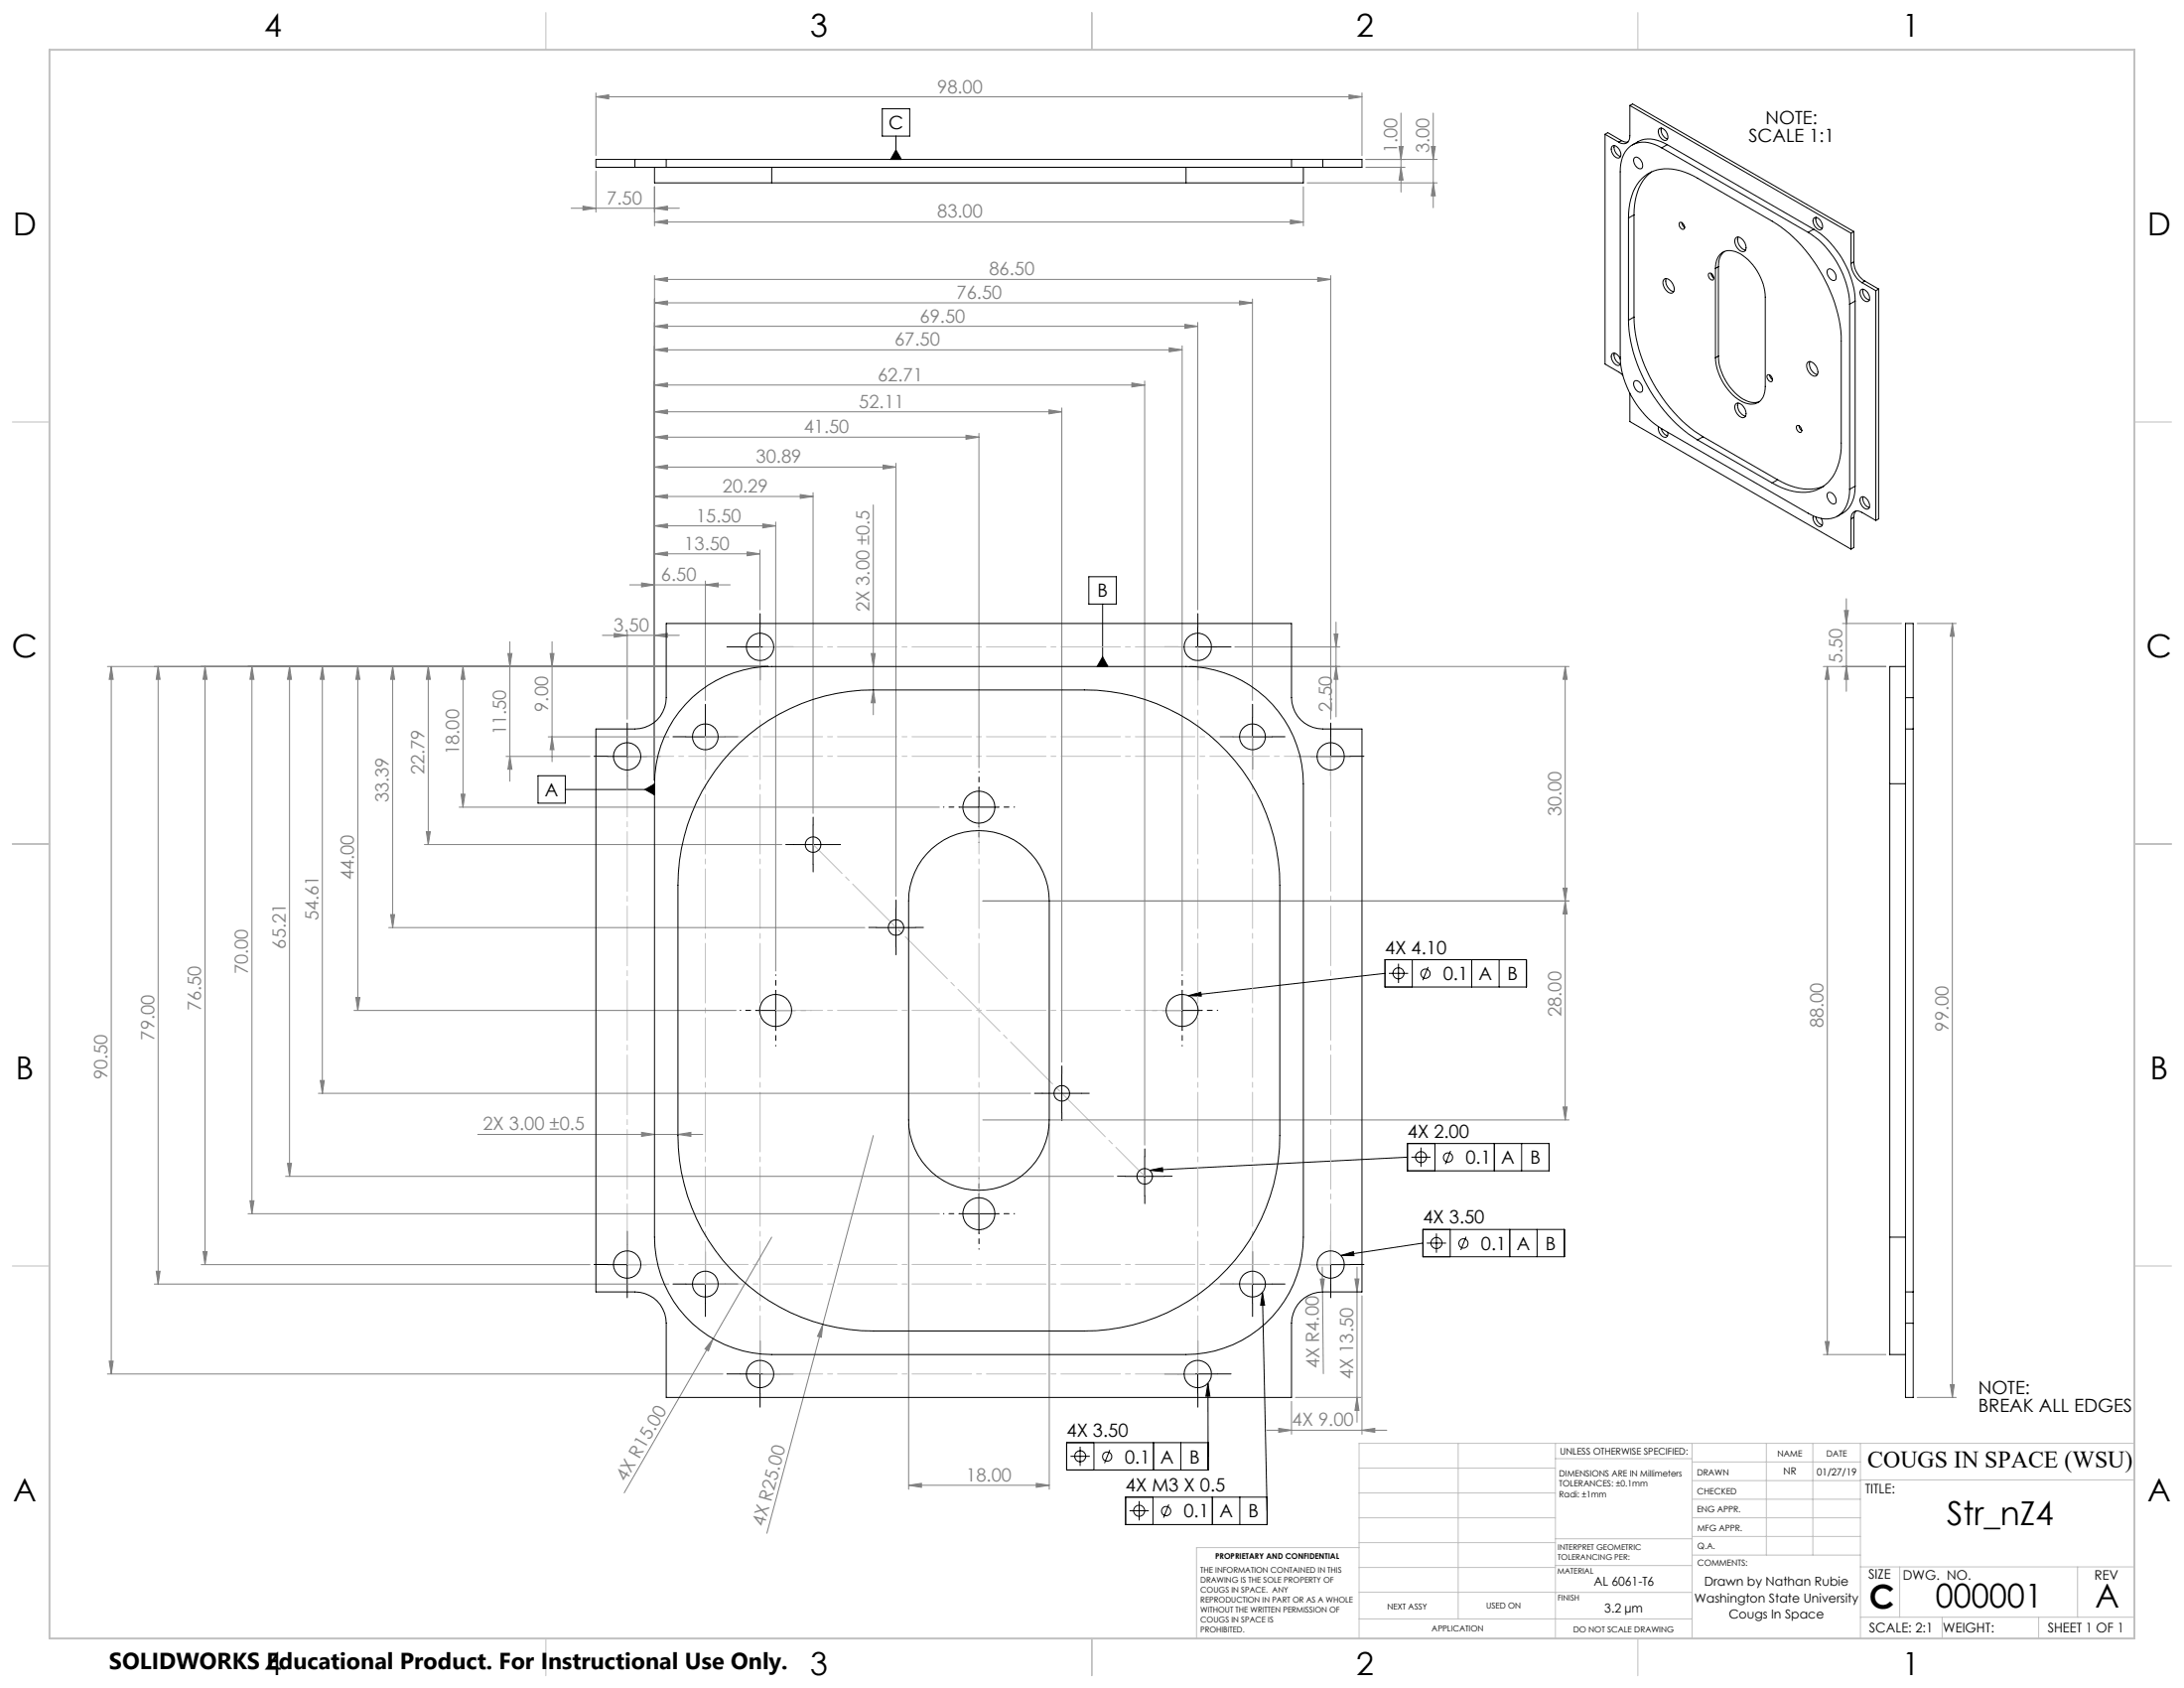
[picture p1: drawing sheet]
<svg xmlns="http://www.w3.org/2000/svg" width="559mm" height="432mm" viewBox="0 0 559 432" stroke-linecap="round" stroke-linejoin="round" font-family="sans-serif">
<g fill="none" stroke="#000" stroke-width=".25">
<path d="M225.7 27.8h7.1v7h-7.1zM229.2 38.3l1.4 2.5h-2.7zM229.2 34.8v6M278.6 147.5h7v7h-7zM282.1 154.5v16M189.5 165.5h10M194.5 160.5v10M282.1 168l1.4 2.5h-2.8zM301.4 165.5h10.1M306.5 160.5v10M137.7 198.4h6.9v7.1h-6.9zM155.5 193.5h10"/>
<path d="M160.5 188.5v10M175.5 188.5h10M180.5 183.5v10M315.5 188.5h10M320.5 183.5v10M335.5 193.5h10M340.5 188.5v10M144.6 202h22.9M165 202l2.5-1.4v2.7zM203 216h10M208 211.1v10M245.5 206.5h10"/>
<path d="M250.5 201.5v10M224.3 237.3h9.9M229.2 232.3v10M193.5 258.5h9.9M198.5 253.5v10M297.5 258.5h10M302.5 253.5v10M304 254.7l3.2-.9 .2 1zM354.4 245.5h36.2v7h-36.2zM354.4 249l-50.4 5.7M355.4 249h4.9M357.8 246.5v5"/>
<path d="M361.4 245.5v7M365.4 247.4l-1.4 3.4M376.6 245.5v7M383.6 245.5v7M266.7 279.7h10M271.7 274.7v10M292.9 295.9v10M294.2 299.4l3.2-.7 .1 1zM360.1 292.5h36.2v7h-36.2zM360.1 296l-65.9 3.4M361.1 296h4.9M363.6 293.5v5"/>
<path d="M367.1 292.5v7M371.2 294.4l-1.4 3.4M382.3 292.5v7M389.3 292.5v7M160.5 318.5v10M245.5 310.5h10M250.5 305.5v10M287.9 300.9h10M340.5 318.5v10M364.1 314.5h36.2v7h-36.2zM364.1 318l-21 3.2M365.1 318h4.9"/>
<path d="M367.5 315.5v5M371.1 314.5v7M375.1 316.4l-1.3 3.4M386.3 314.5v7M393.3 314.5v7M155.5 323.5h10M175.5 328.5h10M180.5 323.5v10M315.5 328.5h10M320.5 323.5v10M323 330.6l.6 3.3h-1.1zM323 330.6l1.2 55.9"/>
<path d="M335.5 323.5h10M343.1 321.2l3.2-1 .1 1zM189.5 351.5h10M194.5 346.5v10M301.4 351.5h10.1M306.5 346.5v10M309.1 353.8l.5 3.4h-1.1zM309.1 353.8v18.7M272.9 369h36.2v7h-36.2zM273.9 372.5h4.9M276.4 370.1v4.9M279.9 369v7"/>
<path d="M284 370.9l-1.4 3.4M295.1 369v7M302.1 369v7M288 383h36.2v7h-36.2zM289 386.5h4.9M291.5 384v4.9M295 383v7M299 384.8l-1.3 3.4M310.2 383v7M317.2 383v7"/>
<circle cx="357.8" cy="249" r="1.42"/>
<circle cx="364.7" cy="249.1" r="1.18"/>
<circle cx="363.6" cy="296" r="1.41"/>
<circle cx="370.5" cy="296.1" r="1.19"/>
<circle cx="367.5" cy="318" r="1.41"/>
<circle cx="374.4" cy="318.1" r="1.19"/>
<circle cx="276.4" cy="372.5" r="1.41"/>
<circle cx="283.3" cy="372.6" r="1.19"/>
<circle cx="291.5" cy="386.5" r="1.42"/>
<circle cx="298.4" cy="386.5" r="1.18"/>
</g>
<g fill="none" stroke="#808080" stroke-width=".25">
<path d="M152.5 24.8l3.3-.5v1zM152.5 23.8v16M152.5 24.8h196M345.2 24.3l3.3 .5-3.3 .5zM348.5 23.8v16M358 37.5h1l-.5 3.3zM358.5 28.9v20.2M366.2 37.5h1l-.5 3.3zM366.7 28.9v24.2M146.1 53.3h27.7M149.2 52.7l3.3 .6-3.3 .5zM152.5 43.8v10.5"/>
<path d="M167.5 56.8l3.3-.5v1zM167.5 53.3l3.3-.6v1.1zM167.5 47.8v10M167.5 56.8h166M330.2 56.3l3.3 .5-3.3 .5zM333.5 47.8v10M334.5 46.8h33.2M349.5 42.8h10M358.5 42.8l.5 3.3h-1zM366.7 46.8l.5 3.3h-1zM367.7 40.8h-18.2M167.5 77.5l3.3-.5v1z"/>
<path d="M167.5 71.5l3.3-.5v1zM167.5 70.5v129M167.5 77.5h153M167.5 71.5h173M317.1 77l3.4 .5-3.4 .5zM320.5 76.5v102.7M337.1 71l3.4 .5-3.4 .5zM340.5 70.5v113.5M167.5 98.5l3.3-.5v1zM167.5 89.5l3.3-.5v1zM167.5 83.5l3.3-.5v1zM167.5 98.5h125.4"/>
<path d="M167.5 89.5h135M167.5 83.5h139M289.6 98l3.3 .5-3.3 .5zM292.9 97.5v195.4M299.2 89l3.3 .5-3.3 .5zM302.5 88.5v159.9M303.2 83l3.3 .5-3.3 .5zM306.5 82.5v73.5M167.5 119.5l3.3-.5v1zM167.5 111.8l3.3-.5v1.1zM167.5 105.3l3.3-.5v1.1zM167.5 119.5h61.7"/>
<path d="M167.5 111.8h83M167.5 105.3h104.2M226 119l3.2 .5-3.2 .5zM229.2 118.5v110.8M247.2 111.3l3.3 .5-3.3 .6zM250.5 110.8v85.6M268.4 104.8l3.3 .5-3.3 .6zM271.7 104.4v167.3M167.5 134.5l3.3-.5v1zM167.5 127l3.3-.5v1zM167.5 134.5h31M167.5 127h40.5"/>
<path d="M195.2 134l3.3 .5-3.3 .5zM198.5 133.5v114.9M204.8 126.5l3.2 .5-3.2 .5zM208 126v82.1M223.4 129.2v53.6M161.1 149.6h25.7M164.1 149.1l3.4 .5-3.4 .5zM167.5 141.7l3.3-.5v1zM167.5 141.7h27M180.5 149.6l3.3-.5v1zM180.5 148.6v30.6M191.2 141.2l3.3 .5-3.3 .5z"/>
<path d="M194.5 140.7v15.3M341.8 159.1v24.3M471.4 159.5h15.1M471.9 156.2h1l-.5 3.3zM472.4 153.1v23.7M490.5 159.5h10M499.5 159.5l.5 3.3h-1zM499.5 159.5v198M27.5 170.5h169M28.5 170.5v181M28.5 170.5l.5 3.3h-1.1zM40.5 170.5v158"/>
<path d="M40.5 170.5l.5 3.3h-1zM52.5 170.5v153M52.5 170.5l.5 3.3h-1zM64.5 170.5v140M64.5 170.5l.5 3.3h-1zM74.1 170.5v130.4M74.1 170.5l.5 3.3h-1zM82.5 170.5v109.2M82.5 170.5l.5 3.3h-1zM91.5 170.5v88M91.5 170.5l.6 3.3h-1zM100.5 170.5v66.8"/>
<path d="M100.5 170.5l.5 3.3h-1.1zM109.6 170.5v45.5M109.6 170.5l.5 3.3h-1zM118.5 170.5v36M118.5 170.5l.5 3.3h-1zM130 167.2h1l-.5 3.3zM130.5 164.1v35.7M140.8 167.2h.9l-.4 3.3zM141.3 164.1v30.7M154.1 162.5h19.7M157.2 162l3.3 .5-3.3 .5zM160.5 161.5v22.5"/>
<path d="M167.5 162.5l3.3-.5v1zM222.4 176.5h.1M222.9 167.2h1l-.5 3.3zM223.4 176.5l.5 3.3h-1zM304.4 170.5h97.1M315.9 165.5h26.9M341.3 162.2h1l-.5 3.3zM341.8 170.5l.5 3.3h-1zM400.5 170.5v116M400.5 170.5l.5 3.3h-1.1zM466.5 170.5h16M467.5 170.5l.5 3.3h-1z"/>
<path d="M467.5 170.5v176M472.4 170.5l.5 3.3h-1zM129.5 193.5h21.5M130.5 193.5l.5 3.3h-1zM140.3 188.5h30.9M141.3 188.5l.4 3.3h-.9zM108.6 216h91.4M109.1 212.8h1l-.5 3.2zM117.5 206.5h122.8M118 203.2h1l-.5 3.3zM99.4 237.3h121.9M99.9 234h1.1l-.5 3.3z"/>
<path d="M251.5 230.5h150M399.9 227.2h1.1l-.5 3.3zM400.5 230.5l.5 3.3h-1.1zM90.6 258.5h97.7M91.1 255.2h1l-.6 3.3zM81.5 279.7h182.2M82 276.4h1l-.5 3.3zM73.6 297.6h1l-.5 3.3zM122.2 290.2h57.6M164.1 289.7l3.4 .5-3.4 .5zM173.5 290.2l3.3-.5v1zM223.4 290.5l-27.2 101.7"/>
<path d="M232.5 287.5v93.5M251.5 286.5h150M268.5 287.5v93.5M399.9 283.2h1.1l-.5 3.3zM63.5 310.5h176.8M64 307.2h1l-.5 3.3zM73.1 300.9h211.8M197.4 316.5l-14.9 26M39.5 328.5h131.7M40 325.2h1l-.5 3.3zM51.5 323.5h99.5M52 320.2h1l-.5 3.3z"/>
<path d="M210.5 338.8l-.4 3.3-.9-.3zM337.8 327.2h1l-.4 3.3zM338.3 324.1l.3 27.3M346.7 327.2h1l-.5 3.3zM347.2 324.1v39.7M348.5 331.5v35.4M27.5 351.5h157.5M27.9 348.2h1.1l-.5 3.3zM182.5 342.5l-1.2 3.1-.9-.5zM182.5 342.5l-22.8 39.4M330.4 358.5v8.4M331.5 357.5h16.7"/>
<path d="M347.2 357.5l.5 3.3h-1zM466.5 346.5h16M467 343.2h1l-.5 3.3zM490.5 357.5h10M499 354.2h1l-.5 3.3zM232.5 379.9l3.3-.5v1.1zM232.5 379.9h36M265.1 379.4l3.4 .5-3.4 .6zM324.1 365.9h30.7M327.2 365.4l3.2 .5-3.2 .5zM348.5 365.9l3.3-.5v1z"/>
</g>
<g fill="none" stroke="#000" stroke-width=".25" stroke-dasharray="15.2 1.3 1.3 1.3">
<path d="M189.5 165.5h-3.5M194.5 160.5v-3.5M194.5 170.5v3.5M199.5 165.5h3.5M301.5 165.5h-3.5M306.5 160.5v-3.5M306.5 170.5v3.5M311.5 165.5h3.5M155.5 193.5h-3.5M160.5 188.5v-3.5M160.5 198.5v3.5M165.5 193.5h3.5"/>
<path d="M175.5 188.5h-3.3M180.5 183.5v-3.3M180.5 193.5v3.3M185.5 188.5h3.3M315.5 188.5h-3.3M320.5 183.5v-3.3M320.5 193.5v3.3M325.5 188.5h3.3M335.5 193.5h-3.5M340.5 188.5v-3.5M340.5 198.5v3.5M345.5 193.5h3.5"/>
<path d="M203.1 216h-2M208.1 211v-2M213.1 216h2M208.1 221v2M224.3 237.3h-2M229.3 232.3v-2M234.3 237.3h2M229.3 242.3v2M266.7 279.7h-2M271.7 274.7v-2M276.7 279.7h2M271.7 284.7v2"/>
<path d="M292.9 295.9v-2M160.5 318.5v-3.5M287.9 300.9h-2M292.9 305.9v2M297.9 300.9h2M340.5 318.5v-3.5M155.5 323.5h-3.5M160.5 328.5v3.5M165.5 323.5h3.5M175.5 328.5h-3.3M180.5 323.5v-3.3M180.5 333.5v3.3"/>
<path d="M185.5 328.5h3.3M315.5 328.5h-3.3M320.5 323.5v-3.3M320.5 333.5v3.3M325.5 328.5h3.3M335.5 323.5h-3.5M340.5 328.5v3.5M345.5 323.5h3.5M189.5 351.5h-3.5M194.5 346.5v-3.5M194.5 356.5v3.5M199.5 351.5h3.5"/>
<path d="M301.5 351.5h-3.5M306.5 346.5v-3.5M306.5 356.5v3.5M311.5 351.5h3.5"/>
</g>
<g fill="none" stroke="#000" stroke-width=".25" stroke-dasharray="15.2 1.3 1.3 1.3" stroke-dashoffset="15.1">
<path d="M245.5 206.5h-4.1M250.5 201.5v-4.1M250.5 211.5v4.1M255.5 206.5h4.1M193.5 258.5h-4.1M198.5 253.5v-4.1M203.5 258.5h4.1M297.5 258.5h-4.1M302.5 253.5v-4.1M307.5 258.5h4.1M198.5 263.5v4.1M302.5 263.5v4.1"/>
<path d="M245.5 310.5h-4.1M250.5 305.5v-4.1M250.5 315.5v4.1M255.5 310.5h4.1"/>
</g>
<path d="M306.5 165.5h-112M194.5 351.5h112" fill="none" stroke="#c0c0c0" stroke-width=".25" stroke-dasharray="15.2 1.3 1.3 1.3" stroke-dashoffset="-.8"/>
<path d="M194.5 165.5v186M306.5 165.5v186" fill="none" stroke="#c0c0c0" stroke-width=".25" stroke-dasharray="15.2 1.3 1.3 1.3" stroke-dashoffset=".3"/>
<path d="M180.5 188.5h140M320.5 188.5v140M180.5 328.5v-140M320.5 328.5h-140" fill="none" stroke="#c0c0c0" stroke-width=".25" stroke-dasharray="15.2 1.3 1.3 1.3" stroke-dashoffset="4.3"/>
<path d="M160.5 193.5v130M340.5 323.5v-130" fill="none" stroke="#c0c0c0" stroke-width=".25" stroke-dasharray="15.2 1.3 1.3 1.3" stroke-dashoffset="-.2"/>
<path d="M160.5 193.5h180M160.5 323.5h180" fill="none" stroke="#c0c0c0" stroke-width=".25" stroke-dasharray="15.2 1.3 1.3 1.3" stroke-dashoffset="3.3"/>
<path d="M208.1 216l84.8 84.9" fill="none" stroke="#c0c0c0" stroke-width=".25" stroke-dasharray="15.2 1.3 1.3 1.3" stroke-dashoffset="4.8"/>
<path d="M302.5 258.5h-104M250.5 310.5v-104" fill="none" stroke="#c0c0c0" stroke-width=".25" stroke-dasharray="15.2 1.3 1.3 1.3" stroke-dashoffset="3.2"/>
<g fill="none" stroke="#c0c0c0" stroke-width=".25">
<path d="M139.7 3.2v9.5M279.4 3.2v9.5M419.1 3.2v9.5M3.1 107.9h9.6M546.1 107.9h9.5M3.1 215.9h9.6M546.1 215.9h9.5M3.1 323.8h9.6M546.1 323.8h9.5M347.7 375.6h50.3M373.1 369.2v44.9M398 369.2v49.9"/>
<path d="M398 373.1h34.9M432.9 369.2v49.9M432.9 378.7h43.1M432.9 374h43.1M451.9 369.2v28.6M463.8 369.2v28.6M476 369.2v49.9M476 378.6h70.1M546.1 369.2h-198.4v49.9M347.7 394.6h50.3M347.7 388.3h50.3M347.7 381.9h50.3"/>
<path d="M347.7 395.9h-41.6v23.2M398 393.6h35M432.9 383.5h43.1M432.9 388.3h43.1M432.9 393h43.1M433 397.8h43M139.7 419.1v9.6M279.4 419.1v9.6M347.7 414.1h85.2M347.7 401h50.3M347.7 407.3h50.3M398 407.4h34.9"/>
<path d="M398 400.5h35M419.1 419.1v9.6M476 413.7h70.1M476 400.8h70.1M486.1 400.8v12.9M496.9 413.7v5.4M521.6 413.7v5.4M531.6 400.8v12.9"/>
</g>
<path d="M12.7 12.7h533.4v406.4h-533.4z" fill="none" stroke="#c0c0c0" stroke-width=".5"/>
<path d="M309.1 353.8l.5 3.4h-1.1zM323 330.6l.6 3.3h-1.1zM343.1 321.2l3.2-1 .1 1zM294.2 299.4l3.2-.7 .1 1zM304 254.7l3.2-.9 .2 1zM282.1 168l1.4 2.5h-2.8zM165 202l2.5 1.3v-2.7zM229.2 38.3l1.4 2.5h-2.7z" fill="#000"/>
<g fill="#808080">
<path d="M182.5 342.5l-1.2 3.1-.9-.5z"/>
<path d="M210.5 338.8l-.4 3.3-.9-.3z"/>
<path d="M337.8 327.2h1l-.4 3.3z"/>
<path d="M173.5 290.2l3.3-.5v1zM164.1 289.7l3.4 .5-3.4 .5zM180.5 149.6l3.3-.5v1zM164.1 149.1l3.4 .5-3.4 .5zM191.2 141.2l3.3 .5-3.3 .5zM167.5 141.7l3.3-.5v1zM195.2 134l3.3 .5-3.3 .5zM167.5 134.5l3.3-.5v1zM204.8 126.5l3.2 .5-3.2 .5zM167.5 127l3.3-.5v1zM226 119l3.2 .5-3.2 .5zM167.5 119.5l3.3-.5v1zM247.2 111.3l3.3 .5-3.3 .6zM167.5 111.8l3.3-.5v1.1zM268.4 104.8l3.3 .5-3.3 .6zM167.5 105.3l3.3-.5v1.1zM289.6 98l3.3 .5-3.3 .5zM167.5 98.5l3.3-.5v1zM299.2 89l3.3 .5-3.3 .5zM167.5 89.5l3.3-.5v1zM303.2 83l3.3 .5-3.3 .5zM167.5 83.5l3.3-.5v1zM317.1 77l3.4 .5-3.4 .5zM167.5 77.5l3.3-.5v1zM337.1 71l3.4 .5-3.4 .5zM167.5 71.5l3.3-.5v1z"/>
<path d="M232.5 379.9l3.3-.5v1.1zM265.1 379.4l3.4 .5-3.4 .6zM157.2 162l3.3 .5-3.3 .5zM167.5 162.5l3.3-.5v1zM152.5 24.8l3.3-.5v1zM345.2 24.3l3.3 .5-3.3 .5zM167.5 56.8l3.3-.5v1zM330.2 56.3l3.3 .5-3.3 .5zM149.2 52.7l3.3 .6-3.3 .5zM167.5 53.3l3.3-.6v1.1z"/>
<path d="M327.2 365.4l3.2 .5-3.2 .5zM348.5 365.9l3.3-.5v1z"/>
<path d="M358.5 42.8l.5 3.3h-1zM358 37.5h1l-.5 3.3zM467 343.2h1l-.5 3.3zM467.5 170.5l.5 3.3h-1zM472.4 170.5l.5 3.3h-1zM471.9 156.2h1l-.5 3.3z"/>
<path d="M223.4 176.5l.5 3.3h-1zM222.9 167.2h1l-.5 3.3zM64 307.2h1l-.5 3.3zM64.5 170.5l.5 3.3h-1zM82 276.4h1l-.5 3.3zM82.5 170.5l.5 3.3h-1zM91.1 255.2h1l-.6 3.3zM91.5 170.5l.6 3.3h-1zM99.9 234h1.1l-.5 3.3zM100.5 170.5l.5 3.3h-1.1zM109.1 212.8h1l-.5 3.2zM109.6 170.5l.5 3.3h-1zM118 203.2h1l-.5 3.3zM118.5 170.5l.5 3.3h-1zM130.5 193.5l.5 3.3h-1zM130 167.2h1l-.5 3.3zM141.3 188.5l.4 3.3h-.9zM140.8 167.2h.9l-.4 3.3zM73.6 297.6h1l-.5 3.3zM74.1 170.5l.5 3.3h-1zM399.9 227.2h1.1l-.5 3.3zM400.5 170.5l.5 3.3h-1.1zM52 320.2h1l-.5 3.3zM52.5 170.5l.5 3.3h-1zM40 325.2h1l-.5 3.3zM40.5 170.5l.5 3.3h-1zM27.9 348.2h1.1l-.5 3.3zM28.5 170.5l.5 3.3h-1.1z"/>
<path d="M400.5 230.5l.5 3.3h-1.1zM399.9 283.2h1.1l-.5 3.3zM341.3 162.2h1l-.5 3.3zM341.8 170.5l.5 3.3h-1zM346.7 327.2h1l-.5 3.3zM347.2 357.5l.5 3.3h-1zM366.2 37.5h1l-.5 3.3zM366.7 46.8l.5 3.3h-1zM499.5 159.5l.5 3.3h-1zM499 354.2h1l-.5 3.3z"/>
</g>
<g fill="none" stroke="#000" stroke-width=".25">
<path d="M410.7 34.4v58.7l3.5 2.1 1 .8M410.7 34.4l3.5 2M410.7 34.4l.7-.5 3.5 2.1M412.4 37.5a1.1 1.1 0 0 1 1.8 .6 1.53 1.53 0 0 1 0 2.3 2.24 2.24 0 0 1-1.8-2.9zM413 37.3a2.44 2.44 0 0 0 1.7 2.7M414.9 36l.9 .3h.7M414.9 36l-.7 .4M417 27v7.7a1.71 1.71 0 0 1-.8 1.9 1.71 1.71 0 0 1-2-.2M417 27l56.6 32.7M417 27l.7-.4 56.6 32.6M424.6 32.9a2.04 2.04 0 0 1 2.1 2.5 .88 .88 0 0 1-.8 .6 .88 .88 0 0 1-.8-.6 2.01 2.01 0 0 1-.5-2.5zM425.1 32.7a2.38 2.38 0 0 0 1.5 2.8"/>
<path d="M425.2 37.8a7.3 7.3 0 0 0-7.9-.5 7.6 7.6 0 0 0-2.8 6.7v47.3a23.3 23.3 0 0 0 10.7 18.4l37.4 21.6a7 7 0 0 0 8.4 .1 8.3 8.3 0 0 0 2.3-6.2M425.2 37.8l37.4 21.6M426.6 37a7.5 7.5 0 0 0-8.9 .1M426.6 37l37.4 21.6M426.6 37l-1.4 .8M162.5 42.8h8M162.5 40.8h8M162.5 40.8h-10v2h10M162.5 40.8v2M167.5 42.8v4h29.9M170.5 40.8v2M170.5 42.8h159.9"/>
<path d="M170.5 40.8h159.9M197.4 46.8h106.1M197.4 42.8v4M303.5 42.8v4M330.4 42.8h8.1M330.4 40.8h8.1M330.4 40.8v2M333.5 42.8v4h-30M338.5 40.8h10v2h-10M338.5 40.8v2M416.7 55.8a13.8 13.8 0 0 1 4-10.7 10.2 10.2 0 0 1 10.3-1.1l3.3 1.6 19.1 11a39.4 39.4 0 0 1 17.6 28l.1 28.7a12.8 12.8 0 0 1-4.8 11.3 11.8 11.8 0 0 1-11.7-.5l-1.2-.6M416.7 55.8v26.1"/>
<path d="M418.1 55v26.1M418.1 55l-1.4 .8M418.1 40.5a1.25 1.25 0 0 1 1.9 .8l.3 .7a.84 .84 0 0 1-.4 1.2 .84 .84 0 0 1-1.2-.5l-.6-1-.1-.7zM422.6 44a12.1 12.1 0 0 0-4.5 9.7v1.3M429.7 56.9a1.07 1.07 0 0 1 1.1 .6 1.07 1.07 0 0 1-.1 1.2 1.29 1.29 0 0 1-1-1.8zM430.3 56.9l.3 .9 .4 .4M462.6 59.4a23.5 23.5 0 0 1 10.7 18.4M464 55.9a1.29 1.29 0 0 1 2 .9l.2 .4a.92 .92 0 0 1 .1 1.1 .92 .92 0 0 1-1.1 .4 2.47 2.47 0 0 1-1.2-2.8zM464 58.6a23.3 23.3 0 0 1 10.7 18.4M464 58.6l-1.4 .8M464.6 55.6a2.45 2.45 0 0 0 1.7 2.8M473.6 59.7v7.7"/>
<path d="M474.3 59.2l-.7 .5M474.3 59.2v7.8M425.7 71.5a1.42 1.42 0 0 1 2.1 .9 1.77 1.77 0 0 1 0 2.6 2.55 2.55 0 0 1-2.1-3.5zM426.3 71.3a2.77 2.77 0 0 0 1.9 3.3M437.2 70a1.05 1.05 0 0 1 1.1 .5 1.05 1.05 0 0 1-.1 1.1 1.2 1.2 0 0 1-1-1.6zM437.8 69.9l.1 .6 .6 .7M438.9 68.7a3.9 3.9 0 0 1 3.8-4.6 11 11 0 0 1 7.8 6.9l.8 2.5 .4 2.5v22.8a3.9 3.9 0 0 1-3.8 4.6 10.6 10.6 0 0 1-7.3-6l-1.4-3.5-.3-2.4M438.9 68.7v22.8M439.7 68.2l-.8 .5M439.7 68.2v22.9M441.2 64.3l-.7 .8-.6 1-.2 2.1M444.1 60.9a1.42 1.42 0 0 1 2.1 .9 1.77 1.77 0 0 1 0 2.5 2.55 2.55 0 0 1-2.1-3.4z"/>
<path d="M444.7 60.6a2.78 2.78 0 0 0 1.9 3.4M467.6 69a1.25 1.25 0 0 1 1.9 .9l.3 .7a.84 .84 0 0 1-.4 1.1 .84 .84 0 0 1-1.2-.4l-.6-1-.1-.7zM473.3 77.8v47.4M473.6 67.4a6.2 6.2 0 0 0 2.8 4.9M474.3 67a6.2 6.2 0 0 0 2.8 4.9M474.3 67l-.7 .4M474.7 77v47.4M474.7 77l-1.4 .8M476.2 74.1a1.88 1.88 0 0 1 2.1 1.8 .91 .91 0 0 1-.4 1.2 .91 .91 0 0 1-1.2-.4 1.99 1.99 0 0 1-.5-2.6zM476.4 72.3l3.6 2.1M476.7 74a2.5 2.5 0 0 0 1.6 2.8M477.1 71.9l-.7 .4"/>
<path d="M477.1 71.9l3.6 2M480 74.4v58.7M480.7 73.9l-.7 .5M480.7 73.9v58.9l-.7 .3M413 90.3a2.39 2.39 0 0 0 1.7 2.8l-.1 .1a1.29 1.29 0 0 1-2-.9l-.2-.4a.92 .92 0 0 1-.1-1.1 .92 .92 0 0 1 1-.4l.9 .8 .3 .6M416.7 81.9a39.2 39.2 0 0 0 17.6 30.6M418.1 81.1a39.2 39.2 0 0 0 17.7 30.6M418.1 81.1l-1.4 .8M418.1 97.6a1.25 1.25 0 0 1 1.9 .9l.3 .7a.83 .83 0 0 1-.4 1.1 .83 .83 0 0 1-1.2-.4l-.7-1.4zM439.7 91.1a13.6 13.6 0 0 0 7.6 11.6l1.3 .3 1.5-.3M439.7 91.1l-.8 .4M452.2 95.9a1.07 1.07 0 0 1 1.1 .5 1.07 1.07 0 0 1-.1 1.2 1.29 1.29 0 0 1-1-1.7z"/>
<path d="M452.8 95.9l.1 .6 .6 .7M462.5 92.8a1.46 1.46 0 0 1 2.1 .8 1.82 1.82 0 0 1 0 2.6 2.53 2.53 0 0 1-2.4-2.9zM463.1 92.5a2.71 2.71 0 0 0 1.9 3.3M417 100.6v7.2l56.6 32.7M424.3 109.1a2.31 2.31 0 0 0 1.9 2.8 1 1 0 0 0 .5-1.3M425 109.6l.8 1.3 .8 .6M434.3 112.5l19.1 11M435.8 111.7l19 11M435.8 111.7l-1.5 .8M444.1 103.4a1.42 1.42 0 0 1 2.1 .8 1.74 1.74 0 0 1 0 2.6 2.53 2.53 0 0 1-2.3-2.8zM444.7 103.1a2.71 2.71 0 0 0 1.9 3.3M459.7 108.9a1.07 1.07 0 0 1 1.1 .5 1.07 1.07 0 0 1-.1 1.2 1.24 1.24 0 0 1-1-1.7z"/>
<path d="M460.3 108.9l.3 .8 .4 .4M454.8 122.7a13 13 0 0 0 11.8 1.7M454.8 122.7l-1.4 .8M463.9 132a2.33 2.33 0 0 0 1.9 2.7 1.42 1.42 0 0 0 .1-2.1M464.6 132.2a2.6 2.6 0 0 0 1.7 2.1M467.6 126.2a1.25 1.25 0 0 1 1.9 .8l.3 .7a.84 .84 0 0 1-.4 1.2 .84 .84 0 0 1-1.2-.5l-.7-1.3zM473.6 132.8a1.73 1.73 0 0 1 .8-1.9 1.73 1.73 0 0 1 2 .2l3.6 2M473.6 132.8v7.7M474.3 132.3v7.8l-.7 .4M474.3 132.3l-.7 .5M474.7 124.4a7.6 7.6 0 0 1-4.6 7.6M474.7 124.4l-1.4 .8"/>
<path d="M474.8 130.7l-.3 .7-.2 .9M476 127.4a1.1 1.1 0 0 1 1.8 .5 1.53 1.53 0 0 1 0 2.3 2.24 2.24 0 0 1-1.8-2.8zM476.7 127.1a2.44 2.44 0 0 0 1.6 2.7M170.5 159.5h159.9v19a8 8 0 0 0 8.1 8h10v144h-10a8 8 0 0 0-8.1 8v19h-159.9v-19a8 8 0 0 0-8-8h-10v-144h10a8 8 0 0 0 8-8zM177.1 178.4a30 30 0 0 1 20.3-7.9h106.1a30 30 0 0 1 30 30v116a30 30 0 0 1-30 30h-106.1a30 30 0 0 1-29.9-30v-116a30.2 30.2 0 0 1 9.6-22.1zM487.5 178.5v8M487.5 170.5h-4v30M487.5 178.5v-19h2v19M487.5 178.5h2M489.5 178.5v8M187 192.3a50.1 50.1 0 0 1 36.4-15.8h54.1a50 50 0 0 1 49.9 50v64a50 50 0 0 1-49.9 50h-54.1a50 50 0 0 1-49.9-50v-64a50.1 50.1 0 0 1 13.5-34.2zM487.5 186.5h2"/>
<path d="M487.5 186.5v144M489.5 186.5v144M238.4 217.1a18 18 0 0 1 19.4-3.1 18 18 0 0 1 10.7 16.5v56a18 18 0 0 1-18 18 18 18 0 0 1-18-18v-56a18.1 18.1 0 0 1 5.9-13.4zM483.5 200.5v116M483.5 200.5h4M483.5 316.5v30h4M483.5 316.5h4M487.5 330.5v8M487.5 330.5h2M487.5 338.5v19h2v-19M487.5 338.5h2M489.5 330.5v8"/>
<circle cx="194.5" cy="165.5" r="3.5"/>
<circle cx="306.5" cy="165.5" r="3.5"/>
<circle cx="160.5" cy="193.5" r="3.5"/>
<circle cx="180.5" cy="188.5" r="3.3"/>
<circle cx="320.5" cy="188.5" r="3.3"/>
<circle cx="340.5" cy="193.5" r="3.5"/>
<circle cx="208.1" cy="216.1" r="1.99"/>
<circle cx="250.5" cy="206.5" r="4.1"/>
<circle cx="229.2" cy="237.3" r="2"/>
<circle cx="198.5" cy="258.5" r="4.1"/>
<circle cx="302.5" cy="258.5" r="4.1"/>
<circle cx="271.7" cy="279.7" r="2"/>
<circle cx="250.5" cy="310.5" r="4.1"/>
<circle cx="292.9" cy="300.9" r="2"/>
<circle cx="160.5" cy="323.5" r="3.5"/>
<circle cx="180.5" cy="328.5" r="3.3"/>
<circle cx="320.4" cy="328.5" r="3.3"/>
<circle cx="340.5" cy="323.5" r="3.5"/>
<circle cx="194.5" cy="351.5" r="3.5"/>
<circle cx="306.5" cy="351.5" r="3.5"/>
</g>
<g font-size="8.5">
<text x="498.1" y="390.1">Str_nZ4</text>
<text x="478.3" y="411.4">C</text>
<text x="495.3" y="411.3">000001</text>
<text x="536.1" y="411.3">A</text>
</g>
<g font-size="8.1">
<text x="67.6" y="9.3">4</text>
<text x="207.3" y="9.3">3</text>
<text x="347" y="9.3">2</text>
<text x="486.7" y="9.3">1</text>
<text x="3.3" y="60.1">D</text>
<text x="549.4" y="60.1">D</text>
<text x="3" y="168">C</text>
<text x="549.1" y="168">C</text>
<text x="4" y="276">B</text>
<text x="550.1" y="276">B</text>
<text x="3.3" y="383.9">A</text>
<text x="549.4" y="383.9">A</text>
<text x="67.6" y="428.4">4</text>
<text x="207.3" y="428.4">3</text>
<text x="347" y="428.4">2</text>
<text x="486.7" y="428.4">1</text>
</g>
<text font-size="6.1" x="477.8" y="375.5">COUGS IN SPACE (WSU)</text>
<text font-size="5.9" x="27.9" y="427">SOLIDWORKS Educational Product. For Instructional Use Only.</text>
<g font-size="4.7" fill="#808080">
<text x="239.8" y="23.8">98.00</text>
<text x="357.5" y="39.2" transform="rotate(-90 357.5 39.2)">1.00</text>
<text x="365.7" y="39.2" transform="rotate(-90 365.7 39.2)">3.00</text>
<text x="155.2" y="52.2">7.50</text>
<text x="239.8" y="55.7">83.00</text>
<text x="253.1" y="70.4">86.50</text>
<text x="244.7" y="76.4">76.50</text>
<text x="235.3" y="82.5">69.50</text>
<text x="228.9" y="88.4">67.50</text>
<text x="224.6" y="97.5">62.71</text>
<text x="219.8" y="104.3">52.11</text>
<text x="205.7" y="110.8">41.50</text>
<text x="193.5" y="118.5">30.89</text>
<text x="184.9" y="126">20.29</text>
<text x="178.1" y="133.5">15.50</text>
<text x="175.1" y="140.6">13.50</text>
<text x="169.2" y="148.6">6.50</text>
<text x="157.1" y="161.5">3.50</text>
<text x="222.4" y="156.5" transform="rotate(-90 222.4 156.5)">2X 3.00 ±0.5</text>
<text x="471.4" y="169.7" transform="rotate(-90 471.4 169.7)">5.50</text>
<text x="140.3" y="182" transform="rotate(-90 140.3 182)">9.00</text>
<text x="340.8" y="182" transform="rotate(-90 340.8 182)">2.50</text>
<text x="129.5" y="188" transform="rotate(-90 129.5 188)">11.50</text>
<text x="117.5" y="193" transform="rotate(-90 117.5 193)">18.00</text>
<text x="108.6" y="198.2" transform="rotate(-90 108.6 198.2)">22.79</text>
<text x="99.5" y="205.3" transform="rotate(-90 99.5 205.3)">33.39</text>
<text x="399.5" y="208.9" transform="rotate(-90 399.5 208.9)">30.00</text>
<text x="90.6" y="225.2" transform="rotate(-90 90.6 225.2)">44.00</text>
<text x="81.5" y="235.6" transform="rotate(-90 81.5 235.6)">54.61</text>
<text x="73.1" y="242.7" transform="rotate(-90 73.1 242.7)">65.21</text>
<text x="63.5" y="249.3" transform="rotate(-90 63.5 249.3)">70.00</text>
<text x="51.5" y="258.6" transform="rotate(-90 51.5 258.6)">76.50</text>
<text x="399.5" y="260.1" transform="rotate(-90 399.5 260.1)">28.00</text>
<text x="466.5" y="263" transform="rotate(-90 466.5 263)">88.00</text>
<text x="498.5" y="263.8" transform="rotate(-90 498.5 263.8)">99.00</text>
<text x="39.5" y="266.1" transform="rotate(-90 39.5 266.1)">79.00</text>
<text x="27.5" y="276.1" transform="rotate(-90 27.5 276.1)">90.50</text>
<text x="123.5" y="289.2">2X 3.00 ±0.5</text>
<text x="337.6" y="350.1" transform="rotate(-91 337.6 350.1)">4X R4.00</text>
<text x="346.2" y="352.9" transform="rotate(-90 346.2 352.9)">4X 13.50</text>
<text x="330.6" y="364.8">4X 9.00</text>
<text x="160.1" y="379.1" transform="rotate(-60 160.1 379.1)">4X R15.00</text>
<text x="247.2" y="378.9">18.00</text>
<text x="195.6" y="390.7" transform="rotate(-75 195.6 390.7)">4X R25.00</text>
</g>
<g font-size="4.7">
<text x="227.4" y="33.1">C</text>
<text x="451.7" y="31.7">NOTE:</text>
<text x="447.4" y="36.2">SCALE 1:1</text>
<text x="280.8" y="152.8">B</text>
<text x="139.4" y="203.7">A</text>
<text x="354.4" y="244">4X 4.10</text>
<text x="369.2" y="250.7">0.1</text>
<text x="378.4" y="250.7">A</text>
<text x="385.7" y="250.7">B</text>
<text x="360.1" y="291.1">4X 2.00</text>
<text x="375" y="297.8">0.1</text>
<text x="384.1" y="297.8">A</text>
<text x="391.5" y="297.8">B</text>
<text x="364.1" y="313">4X 3.50</text>
<text x="379" y="319.7">0.1</text>
<text x="388.1" y="319.7">A</text>
<text x="395.5" y="319.7">B</text>
<text x="506.2" y="356.6">NOTE:</text>
<text x="506.2" y="361.2">BREAK ALL EDGES</text>
<text x="272.9" y="367.6">4X 3.50</text>
<text x="287.8" y="374.3">0.1</text>
<text x="296.9" y="374.3">A</text>
<text x="304.3" y="374.3">B</text>
<text x="288" y="381.5">4X M3 X 0.5</text>
<text x="302.9" y="388.2">0.1</text>
<text x="312" y="388.2">A</text>
<text x="319.4" y="388.2">B</text>
</g>
<g font-size="3.4">
<text x="477.2" y="381.9">TITLE:</text>
<text x="478.1" y="404">SIZE</text>
<text x="486.9" y="404">DWG. NO.</text>
<text x="535.9" y="404.1">REV</text>
<text x="478.2" y="417.6">SCALE: 2:1</text>
<text x="497.1" y="417.7">WEIGHT:</text>
<text x="523.9" y="417.6">SHEET 1 OF 1</text>
</g>
<g font-size="3.2">
<text x="407.8" y="405.7">AL 6061-T6</text>
<text x="436.1" y="405.7">Drawn by Nathan Rubie</text>
<text x="410.5" y="412.5">3.2 µm</text>
<text x="433.5" y="409.9">Washington State University</text>
<text x="442.3" y="414.1">Cougs In Space</text>
</g>
<g font-size="2.5">
<text x="456.3" y="377.2">NR</text>
<text x="464.8" y="377.3">01/27/19</text>
</g>
<text font-size="2.4" x="399.2" y="372.1">UNLESS OTHERWISE SPECIFIED:</text>
<g font-size="2.2">
<text x="398.9" y="377.7">DIMENSIONS ARE IN Millimeters</text>
<text x="434.2" y="377.3">DRAWN</text>
<text x="454.8" y="372.5">NAME</text>
<text x="467.3" y="372.6">DATE</text>
<text x="398.9" y="380.3">TOLERANCES: ±0.1mm</text>
<text x="398.9" y="383">Radi: ±1mm</text>
<text x="434.3" y="382.2">CHECKED</text>
<text x="434.2" y="386.9">ENG APPR.</text>
<text x="434.3" y="391.6">MFG APPR.</text>
<text x="434.3" y="396.3">Q.A.</text>
<text x="434.3" y="400.5">COMMENTS:</text>
</g>
<g font-size="2.1">
<text x="354.9" y="411.6">NEXT ASSY</text>
<text x="380.3" y="411.6">USED ON</text>
<text x="366.3" y="417.4">APPLICATION</text>
<text x="402.5" y="417.5">DO NOT SCALE DRAWING</text>
</g>
<g font-size="2">
<text x="310.9" y="398.8">PROPRIETARY AND CONFIDENTIAL</text>
<text x="398.6" y="396.5">INTERPRET GEOMETRIC</text>
<text x="398.6" y="399">TOLERANCING PER:</text>
<text x="307.2" y="402.4">THE INFORMATION CONTAINED IN THIS</text>
<text x="307.2" y="404.9">DRAWING IS THE SOLE PROPERTY OF</text>
<text x="307.2" y="407.5">COUGS IN SPACE. ANY</text>
<text x="398.5" y="402.6">MATERIAL</text>
<text x="307.2" y="410">REPRODUCTION IN PART OR AS A WHOLE</text>
<text x="307.2" y="412.5">WITHOUT THE WRITTEN PERMISSION OF</text>
<text x="398.5" y="409.4">FINISH</text>
<text x="307.2" y="415">COUGS IN SPACE IS</text>
<text x="307.2" y="417.6">PROHIBITED.</text>
</g>
</svg>
